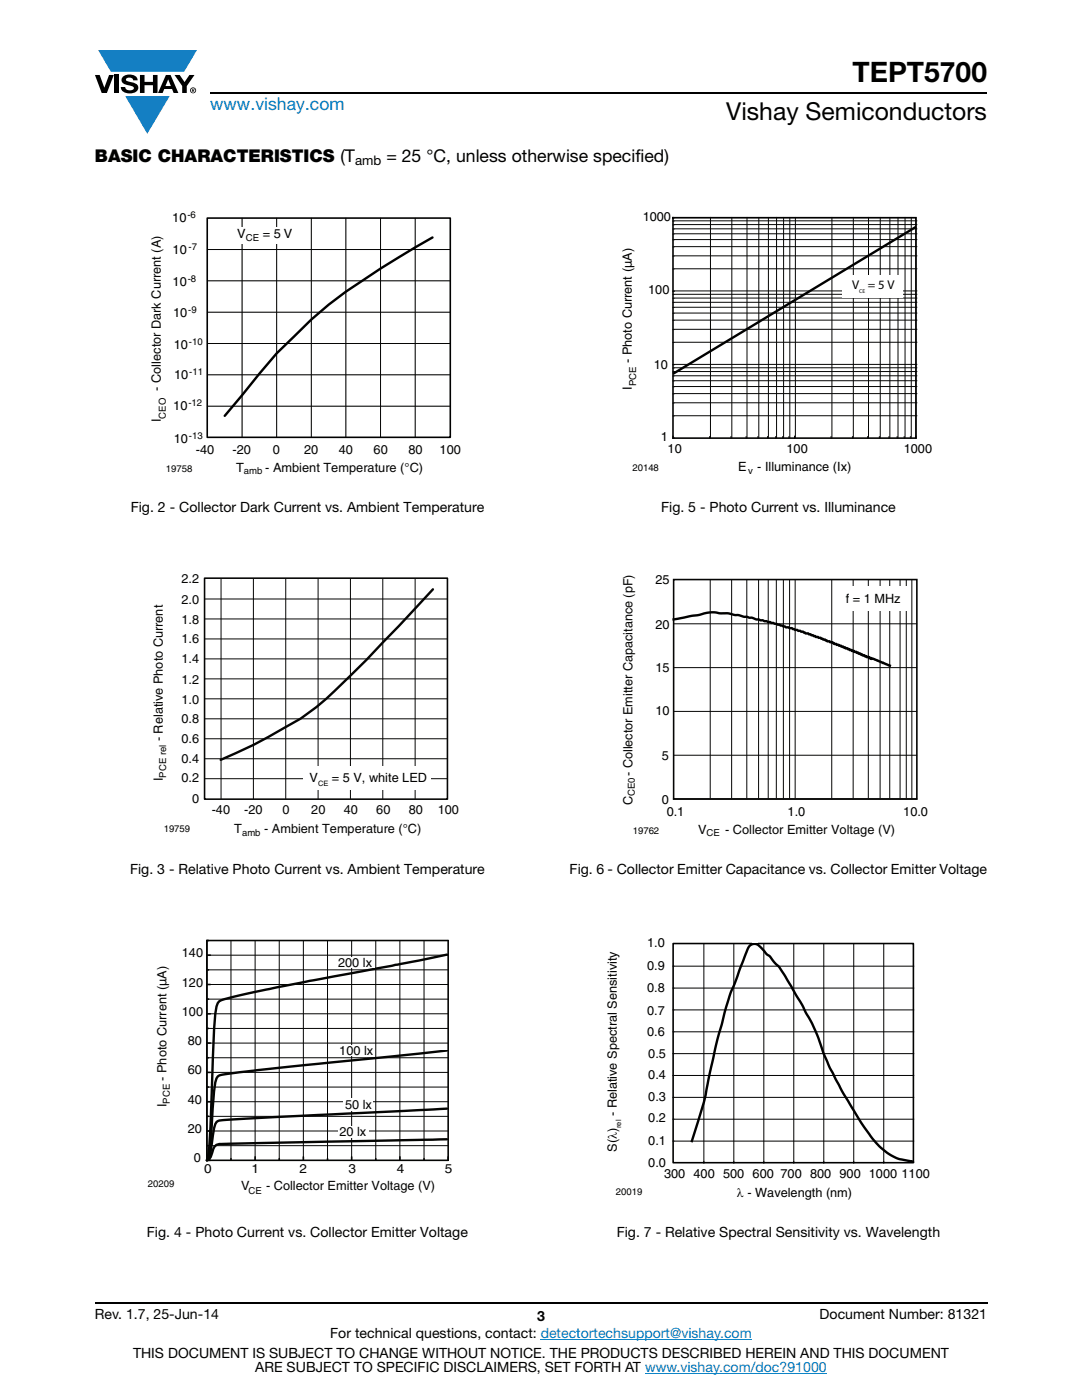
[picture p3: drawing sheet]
<svg xmlns="http://www.w3.org/2000/svg" width="216mm" height="279mm" viewBox="0 0 216 279" stroke-linecap="round" stroke-linejoin="round" font-family="sans-serif">
<g fill="#147fc3">
<path d="M19.6 10h19.7l-2.6 4.3h-1.1h-13.5z"/>
<path d="M25 19.2h8.9l-4.5 7.5z"/>
</g>
<g fill="#000">
<path d="M18.9 15h1l.9 2.5 1-2.5h.9l-1.4 3.6h-1zM22.9 15h.9v3.6h-.9zM24.6 15.3a2.1 2.1 0 0 1 2.8 .3l.1 .4h-.9a.79 .79 0 0 0-.7-.5 .79 .79 0 0 0-.8 .4l.3 .3 1 .2a1.08 1.08 0 0 1 1.2 1 1.08 1.08 0 0 1-1.1 1.2 1.73 1.73 0 0 1-2.4-1.2h.9a.96 .96 0 0 0 .8 .6 .96 .96 0 0 0 .9-.4 1.31 1.31 0 0 0-1.2-.6 1.03 1.03 0 0 1-1.1-.6 1.03 1.03 0 0 1 .2-1.1zM27.9 15h.9v1.3h1.7v-1.3h.9v3.6h-.9v-1.6h-1.7v1.6h-.9zM34.8 15h1.1l.9 1.4 1-1.4h1l-1.5 2.2v1.4h-.9v-1.4z"/>
<path d="M33.6 15.9l.5 1.3h-1.1zM33.1 15l-1.6 3.6h1l.3-.8h1.5l.3 .8h1l-1.6-3.6z"/>
<path d="M38.4 17.8h.2v.2h-.2zM38.3 17.7v.7h.1v-.3l.4 .3-.2-.3 .2-.2-.1-.2z"/>
<path d="M38.1 18a.46 .46 0 0 1 .9 0 .46 .46 0 0 1-.9 0zM37.9 18a.6 .6 0 0 0 1.2 0 .6 .6 0 0 0-1.2 0z"/>
</g>
<path d="M42 18.6h155M18.9 260h178.1" fill="none" stroke="#000" stroke-width=".36"/>
<path d="M107.9 267.3h42.1M128.7 274h36.3" fill="none" stroke="#007ec4" stroke-width=".2"/>
<path d="M29.9 41.8h62.1v53.3h-62.1z" fill="#fff"/>
<path d="M48.3 43.5v43.8zM55.2 43.5v43.8zM62.1 43.5v43.8zM69 43.5v43.8zM75.9 43.5v43.8zM82.8 43.5v43.8zM41.4 81.1h48.4zM41.4 74.8h48.4zM41.4 68.6h48.4zM41.4 62.3h48.4zM41.4 56h48.4zM41.4 49.8h48.4z" fill="#050504"/>
<path d="M41.4 56.1h48.4M41.4 49.8h48.4M48.3 43.5v43.8M55.2 43.5v43.8M62.1 43.5v43.8M69 43.5v43.8M75.9 43.5v43.8M82.8 43.5v43.8M41.4 74.8h48.4M41.4 68.6h48.4M41.4 62.3h48.4M41.4 81.1h48.4" fill="none" stroke="#050504" stroke-width=".2"/>
<path d="M86.3 47.4a178.9 178.9 0 0 0-20.7 13.4l-3.5 3-6.9 6.7-10.4 12.5" fill="none" stroke="#000" stroke-width=".48"/>
<g fill="#fff">
<path d="M42.2 45.2h15.3v3.4h-15.3z"/>
<path d="M47.6 45.9h1.3v1h-1.3z"/>
</g>
<path d="M41.4 43.5h48.5v43.8h-48.5z" fill="none" stroke="#000" stroke-width=".32"/>
<path d="M30.3 114.2h61.3v53.2h-61.3z" fill="#fff"/>
<g fill="none" stroke="#050504" stroke-width=".2">
<path d="M40.9 119.5h48.4M44.1 115.6v43.8M50.6 115.6v43.8M57 115.6v43.8M63.5 115.6v43.8M69.9 115.6v43.8M76.4 115.6v43.8M82.8 115.6v43.8M40.9 139.5h48.4M40.9 135.5h48.4M40.9 131.5h48.4M40.9 127.5h48.4"/>
<path d="M40.9 123.5h48.4M40.9 155.4h48.4M40.9 151.4h48.4M40.9 147.4h48.4M40.9 143.5h48.4"/>
</g>
<path d="M86.4 117.6l-6.8 7.3a225 225 0 0 1-16.5 16.2l-3.1 2.3a130.5 130.5 0 0 1-16 8.2" fill="none" stroke="#050504" stroke-width=".48"/>
<path d="M60.5 153h25.5v4.7h-25.5z" fill="#fff"/>
<path d="M40.8 115.4h48.5v44.1h-48.5z" fill="none" stroke="#050504" stroke-width=".32"/>
<path d="M29.5 187.5h60.8v51.3h-60.8z" fill="#fff"/>
<g fill="none" stroke="#040503" stroke-width=".2">
<path d="M41.3 196.5h48.1M41.3 190.6h48.1M41.3 199.4h48.1M41.3 193.6h48.1M46.1 187.7v43.9M50.9 187.7v43.9M55.7 187.7v43.9M60.5 187.7v43.9M65.4 187.7v43.9M70.2 187.7v43.9M75 187.7v43.9M79.8 187.7v43.9"/>
<path d="M84.6 187.7v43.9M41.3 219.9h48.1M41.3 214h48.1M41.3 208.2h48.1M41.3 202.3h48.1M41.3 216.9h48.1M41.3 211.1h48.1M41.3 205.2h48.1M41.3 225.7h48.1M41.3 228.6h48.1M41.3 222.8h48.1"/>
</g>
<path d="M89.2 190.5l-11.3 2.3-22.2 4.1-10.9 2.5a1.79 1.79 0 0 0-1.6 1.5l-.5 4.5-.2 5.5a213 213 0 0 1-1 19.9l-.2 .8M89.2 209.6l-32.8 3.4-11.1 1.3a2.49 2.49 0 0 0-2.1 .9 58.6 58.6 0 0 0-1 10.3l-.2 2.3a8.6 8.6 0 0 1-.7 3.8M89.2 227.4l-44.8 .9a1.74 1.74 0 0 0-2.1 1.8 1.68 1.68 0 0 1-1 1.5M89.2 221.3l-43.2 2.1a6.5 6.5 0 0 0-2.8 .5l-.5 1.2-.2 1.5a12.8 12.8 0 0 1-1 4.8l-.2 .2" fill="none" stroke="#040503" stroke-width=".48"/>
<g fill="none" stroke="#040503" stroke-width=".32">
<path d="M41.3 187.7h48.1v43.9h-48.1zM41.3 199.4h.3M41.3 196.5h.7M41.3 193.6h.3M41.3 190.6h.7M41.3 219.9h.7M41.3 216.9h.3M41.3 214h.7M41.3 211.1h.3M41.3 208.2h.7M41.3 205.2h.3M41.3 202.3h.7"/>
<path d="M41.3 228.6h.3M41.3 225.7h.7M41.3 222.8h.3M46.1 231.2v.4M50.9 230.9v.7M55.7 231.2v.4M60.5 230.9v.7M65.4 231.2v.4M70.2 230.9v.7M75 231.2v.4M79.8 230.9v.7M84.6 231.2v.4"/>
</g>
<g fill="#fff">
<path d="M68.8 191h6v2.1h-6z"/>
<path d="M69.3 208.5h3.5v2.2h-3.5z"/>
<path d="M68.4 219.3h5.9v2.4h-5.9z"/>
<path d="M67.6 224.8h6v2.3h-6z"/>
<path d="M123.9 41.9h62.1v53.1h-62.1z"/>
</g>
<g fill="none" stroke="#050504" stroke-width=".2">
<path d="M134.3 59.5h.2M134.3 58.8h.2M134.3 58.1h.2M134.3 53.7h.2M134.3 49.3h.2M134.3 46.7h.2M134.3 45.7h.2M134.3 44.9h.2M134.3 44.1h.2M134.5 59.5h48.4M134.5 58.7h48.4M134.5 53.6h48.4"/>
<path d="M134.5 49.2h48.4M134.5 46.7h48.4M134.5 45.7h48.4M134.5 44.8h48.4M134.5 44.1h48.4M134.5 58.1h48.4M134.5 43.4h-.2h48.5v44v-.4M141.8 43.4v44M146 43.4v44M149.1 43.4v44M151.4 43.4v44M153.3 43.4v44"/>
<path d="M155 43.4v44M156.4 43.4v44M157.6 43.4v44M158.7 43.4v44M166 43.4v44M170.3 43.4v44M173.3 43.4v44M175.6 43.4v44M177.6 43.4v44M179.2 43.4v44M180.6 43.4v44M181.8 43.4v44"/>
<path d="M182.9 51.1h-48.6M182.9 47.8l-48.6 .1M134.3 78.6h.2M134.3 77.2h.2M134.3 76h.2M134.3 75h.2M134.3 74.2h.2M134.3 73.4h.2M134.3 72.8h.2M134.3 68.4h.2M134.3 65.8h.2M134.3 63.9h.2"/>
<path d="M134.3 62.5h.2M134.3 61.4h.2M134.3 60.4h.2M134.5 78.6h48.4M134.5 77.1h48.4M134.5 76h48.4M134.5 75h48.4M134.5 74.1h48.4M134.5 73.4h48.4M134.5 68.3h48.4M134.5 65.7h48.4M134.5 63.9h48.4"/>
<path d="M134.5 62.5h48.4M134.5 61.3h48.4M134.5 60.3h48.4M134.5 72.7h48.4M134.3 83h.2M134.3 80.4h.2M134.3 87v.4h.2M134.5 83h48.4M134.5 80.4h48.4M141.6 87.1v.3M145.8 87.1v.3M148.9 87.1v.3"/>
<path d="M151.2 87.1v.3M153.2 87.1v.3M154.8 87.1v.3M156.2 87.1v.3M157.4 87.1v.3M158.5 87v.4M165.8 87.1v.3M170.1 87.1v.3M173.1 87.1v.3M175.5 87.1v.3M177.4 87.1v.3M179 87.1v.3"/>
<path d="M180.4 87.1v.3M181.7 87.1v.3"/>
</g>
<path d="M134.3 43.4h48.5v44h-48.5z" fill="none" stroke="#000" stroke-width=".32"/>
<path d="M182.8 45.3l-48.5 29.3" fill="none" stroke="#000" stroke-width=".48"/>
<g fill="#fff">
<path d="M168.1 55h12.1v4.5h-12.1z"/>
<path d="M124 114.3h61.2v53h-61.2z"/>
</g>
<g fill="none" stroke="#050504" stroke-width=".2">
<path d="M141.7 115.8v43.7M146 115.8v43.7M149 115.8v43.7M151.4 115.8v43.7M153.3 115.8v43.7M154.9 115.8v43.7M156.3 115.8v43.7M157.6 115.8v43.7M158.7 115.8v43.7M166 115.8v43.7M170.2 115.8v43.7M173.3 115.8v43.7"/>
<path d="M175.6 115.8v43.7M177.5 115.8v43.7M179.6 115.8v43.7M180.8 115.8v43.7M181.9 115.8v43.7M134.4 133.2h48.5M134.4 124.5h48.5M134.4 150.7h48.5M134.4 142h48.5M134.4 159.5h48.5"/>
</g>
<path d="M134.4 159.5h48.5" fill="none" stroke="#818180" stroke-width=".3"/>
<path d="M134.4 123.6l4.8-.8a8.3 8.3 0 0 1 4.9-.4h1.2l3.2 .7 1.5 .2 .9 .3 1.2 .2 2.8 .7 1.9 .7 1.2 .2 .7 .3 1.5 .4 .6 .3h.5l.1 .2 1.2 .3 .2 .2 .9 .2 .2 .2 .7 .1 .5 .4 .9 .2 .5 .3h.3l.2 .2h.3l.2 .2h.3l.1 .2 .7 .1 .1 .2 .8 .2 .1 .2 .8 .1a.26 .26 0 0 0 .1 .2 .26 .26 0 0 0 .3 0l.1 .2 .3-.1 .1 .2h.4v.2l.8 .2 .1 .2h.3l.2 .1a.23 .23 0 0 1 .2 0 .23 .23 0 0 1 .1 .2l.9 .2 3.3 1.3" fill="none" stroke="#000" stroke-width=".48"/>
<path d="M134.4 115.7h48.5v43.8h-48.5z" fill="none" stroke="#050504" stroke-width=".32"/>
<g fill="#fff">
<path d="M167.3 117.1h14.4v4.8h-14.4z"/>
<path d="M120.8 186.9h64.7v52.6h-64.7z"/>
</g>
<path d="M134.3 188.3h48v43.7h-48z" fill="none" stroke="#000" stroke-width=".32"/>
<g fill="none" stroke="#000" stroke-width=".2">
<path d="M134.5 197.2h47.8M134.5 192.8h47.8M140.4 188.5v43.6M146.4 188.5v43.6M152.4 188.5v43.6M158.4 188.5v43.6M164.4 188.5v43.6M170.4 188.5v43.6M176.3 188.5v43.6M134.5 219h47.8M134.5 214.6h47.8M134.5 210.3h47.8"/>
<path d="M134.5 205.9h47.8M134.5 201.5h47.8M134.5 227.7h47.8M134.5 223.4h47.8M182.3 231.8v.3"/>
</g>
<g fill="none" stroke="#050504" stroke-width=".2">
<path d="M134.3 197.2h.2M134.3 192.8h.2M134.3 219h.2M134.3 214.6h.2M134.3 210.3h.2M134.3 205.9h.2M134.3 201.5h.2M134.3 227.7h.2M134.3 223.4h.2M146.4 231.8v.3M152.4 231.8v.3M158.4 231.8v.3"/>
<path d="M164.4 231.8v.3"/>
</g>
<path d="M138.1 227.7l.1-.5a71.4 71.4 0 0 0 3.6-13.7l1.3-6 1.5-5.6a42.8 42.8 0 0 1 2.6-7.2l1.8-4.7a1.63 1.63 0 0 1 1.9-1.6l.9 .7 1.1 1.3 .7 .4 .6 .9a23 23 0 0 1 4.2 6.1l1.6 2.7 .7 1.4a37.1 37.1 0 0 1 3.8 8.8l1.1 2.4 2.4 4.6 3.6 5.9a20.2 20.2 0 0 0 6.2 7l1.7 .7 2.8 .5" fill="none" stroke="#000" stroke-width=".48"/>
<path d="M150 187.8h1.2v.3h-1.2z" fill="#fff"/>
<text font-size="5.6" x="170.1" y="16.4">TEPT5700</text>
<text font-size="4.9" x="144.9" y="24">Vishay Semiconductors</text>
<text font-size="3.5" fill="#007ec4" x="42" y="21.9">www.vishay.com</text>
<g font-size="3.5">
<text x="18.9" y="32.3">BASIC CHARACTERISTICS (T</text>
<text x="77.1" y="32.3">= 25 °C, unless otherwise specified)</text>
</g>
<g font-size="2.8">
<text x="26.1" y="102.1">Fig. 2 - Collector Dark Current vs. Ambient Temperature</text>
<text x="131.9" y="102.1">Fig. 5 - Photo Current vs. Illuminance</text>
<text x="26" y="174.5">Fig. 3 - Relative Photo Current vs. Ambient Temperature</text>
<text x="113.6" y="174.5">Fig. 6 - Collector Emitter Capacitance vs. Collector Emitter Voltage</text>
<text x="29.3" y="246.8">Fig. 4 - Photo Current vs. Collector Emitter Voltage</text>
<text x="123.1" y="246.8">Fig. 7 - Relative Spectral Sensitivity vs. Wavelength</text>
<text x="18.9" y="263.3">Rev. 1.7, 25-Jun-14</text>
<text x="107.2" y="263.6">3</text>
<text x="163.6" y="263.3">Document Number: 81321</text>
<text x="65.9" y="267.1">For technical questions, contact: detectortechsupport@vishay.com</text>
<text x="26.5" y="271">THIS DOCUMENT IS SUBJECT TO CHANGE WITHOUT NOTICE. THE PRODUCTS DESCRIBED HEREIN AND THIS DOCUMENT</text>
<text x="50.9" y="273.8">ARE SUBJECT TO SPECIFIC DISCLAIMERS, SET FORTH AT www.vishay.com/doc?91000</text>
</g>
<text font-size="2.6" x="70.9" y="33">amb</text>
<g font-size="2.6" fill="#050504">
<text x="32.1" y="78" transform="rotate(-90 32.1 78)">- Collector Dark Current (A)</text>
<text x="32.1" y="84.3" transform="rotate(-90 32.1 84.3)">I</text>
</g>
<g font-size="2.5">
<text x="34.4" y="44.3">10</text>
<text x="47.4" y="47.5">V</text>
<text x="52.4" y="47.5">= 5 V</text>
<text x="128.3" y="44.1">1000</text>
<text x="34.4" y="50.7">10</text>
<text x="34.4" y="57">10</text>
<text x="129.3" y="58.7">100</text>
<text x="170" y="57.8">V = 5 V</text>
<text x="34.5" y="63.2">10</text>
<text x="34.7" y="69.6">10</text>
<text x="34.8" y="75.7">10</text>
<text x="126.1" y="77.8" transform="rotate(-90 126.1 77.8)">I</text>
<text x="126.1" y="72.5" transform="rotate(-90 126.1 72.5)">- Photo Current (µA)</text>
<text x="130.4" y="73.7">10</text>
<text x="34.6" y="81.9">10</text>
<text x="34.7" y="88.3">10</text>
<text x="131.9" y="88">1</text>
<text x="133.2" y="90.3">10</text>
<text x="147.3" y="94">E</text>
<text x="151.1" y="94">- Illuminance (Ix)</text>
<text x="156.9" y="90.3">100</text>
<text x="180.3" y="90.3">1000</text>
<text x="130.8" y="116.5">25</text>
<text x="130.8" y="125.6">20</text>
<text x="168.8" y="120.3">f = 1 MHz</text>
<text x="130.8" y="134.1">15</text>
<text x="130.8" y="142.7">10</text>
<text x="132.1" y="151.6">5</text>
<text x="61.8" y="156.1">V</text>
<text x="66.2" y="156.1">= 5 V, white LED</text>
<text x="132.1" y="160.5">0</text>
<text x="133" y="162.8">0.1</text>
<text x="157.2" y="162.8">1.0</text>
<text x="180.2" y="162.8">10.0</text>
<text x="129.1" y="189">1.0</text>
<text x="129.1" y="197.9">0.8</text>
<text x="129.1" y="193.6">0.9</text>
<text x="129.1" y="202.5">0.7</text>
<text x="129.1" y="206.8">0.6</text>
<text x="129.4" y="215.4">0.4</text>
<text x="129.4" y="211.1">0.5</text>
<text x="129.4" y="219.6">0.3</text>
<text x="123.1" y="222.8" transform="rotate(-90 123.1 222.8)">- Relative Spectral Sensitivity</text>
<text x="129.4" y="223.9">0.2</text>
<text x="123.1" y="229.9" transform="rotate(-90 123.1 229.9)">S(λ)</text>
<text x="129.4" y="232.8">0.0</text>
<text x="129.4" y="228.5">0.1</text>
<text x="132.5" y="235.1">300 400 500 600 700 800 900 1000 1100</text>
<text x="147" y="238.9">λ - Wavelength (nm)</text>
</g>
<g font-size="2.5" fill="#050504">
<text x="39.1" y="90.5">-40</text>
<text x="46.4" y="90.5">-20</text>
<text x="47.1" y="94.2">T</text>
<text x="52.9" y="94.2">- Ambient Temperature (°C)</text>
<text x="54.5" y="90.5">0</text>
<text x="60.7" y="90.5">20</text>
<text x="67.6" y="90.5">40</text>
<text x="74.6" y="90.5">60</text>
<text x="81.5" y="90.5">80</text>
<text x="87.7" y="90.5">100</text>
<text x="36.2" y="116.4">2.2</text>
<text x="36.2" y="124.5">1.8</text>
<text x="36.2" y="120.5">2.0</text>
<text x="36.2" y="128.3">1.6</text>
<text x="36.2" y="136.4">1.2</text>
<text x="36.2" y="132.3">1.4</text>
<text x="36.2" y="140.5">1.0</text>
<text x="32.5" y="147.9" transform="rotate(-90 32.5 147.9)">- Relative Photo Current</text>
<text x="36.2" y="148.3">0.6</text>
<text x="36.2" y="144.2">0.8</text>
<text x="32.5" y="155.9" transform="rotate(-90 32.5 155.9)">I</text>
<text x="36.2" y="152.4">0.4</text>
<text x="126.2" y="154.9" transform="rotate(-90 126.2 154.9)">- Collector Emitter Capacitance (pF)</text>
<text x="36.2" y="156.1">0.2</text>
<text x="38.3" y="160.2">0</text>
<text x="126.2" y="160.7" transform="rotate(-90 126.2 160.7)">C</text>
<text x="42.2" y="162.5">-40</text>
<text x="46.7" y="166.2">T</text>
<text x="48.7" y="162.5">-20</text>
<text x="52.7" y="166.2">- Ambient Temperature (°C)</text>
<text x="56.3" y="162.5">0</text>
<text x="62.1" y="162.5">20</text>
<text x="68.6" y="162.5">40</text>
<text x="75.1" y="162.5">60</text>
<text x="81.6" y="162.5">80</text>
<text x="87.3" y="162.5">100</text>
<text x="139.3" y="166.4">V</text>
<text x="144.7" y="166.4">- Collector Emitter Voltage (V)</text>
</g>
<g font-size="2.5" fill="#040503">
<text x="36.3" y="191">140</text>
<text x="36.3" y="196.9">120</text>
<text x="67.5" y="192.9">200 lx</text>
<text x="36.3" y="202.7">100</text>
<text x="37.5" y="208.6">80</text>
<text x="33.2" y="215.7" transform="rotate(-90 33.2 215.7)">- Photo Current (µA)</text>
<text x="37.5" y="214.4">60</text>
<text x="67.7" y="210.5">100 lx</text>
<text x="33.2" y="221" transform="rotate(-90 33.2 221)">I</text>
<text x="37.5" y="220.3">40</text>
<text x="68.8" y="221.3">50 lx</text>
<text x="37.5" y="226.1">20</text>
<text x="67.7" y="226.8">20 lx</text>
<text x="38.7" y="232">0</text>
<text x="40.7" y="234.1">0</text>
<text x="48.1" y="237.6">V</text>
<text x="50.2" y="234.1">1</text>
<text x="53.1" y="237.6">- Collector Emitter Voltage (V)</text>
<text x="59.8" y="234.1">2</text>
<text x="69.5" y="234.1">3</text>
<text x="79.2" y="234.1">4</text>
<text x="88.8" y="234.1">5</text>
</g>
<g font-size="1.9">
<text x="37.4" y="43.5">-6</text>
<text x="37.6" y="49.9">-7</text>
<text x="49.1" y="48.1">CE</text>
<text x="37.5" y="56.2">-8</text>
<text x="37.5" y="62.4">-9</text>
<text x="37.7" y="68.8">-10</text>
<text x="37.8" y="74.9">-11</text>
<text x="126.9" y="77" transform="rotate(-90 126.9 77)">PCE</text>
<text x="37.6" y="81.1">-12</text>
<text x="37.7" y="87.5">-13</text>
<text x="33.1" y="94.2">19758</text>
<text x="126.2" y="94.1">20148</text>
<text x="149.3" y="94.6">v</text>
<text x="32.7" y="166.1">19759</text>
<text x="126.3" y="166.4">19762</text>
<text x="122.9" y="238.5">20019</text>
</g>
<g font-size="1.9" fill="#050504">
<text x="33.1" y="83.6" transform="rotate(-90 33.1 83.6)">CEO</text>
<text x="48.6" y="94.7">amb</text>
<text x="33.1" y="155.2" transform="rotate(-90 33.1 155.2)">PCE rel</text>
<text x="126.7" y="158.9" transform="rotate(-90 126.7 158.9)">CE0</text>
<text x="48.3" y="166.8">amb</text>
<text x="141" y="166.9">CE</text>
</g>
<g font-size="1.9" fill="#040503">
<text x="33.9" y="220.2" transform="rotate(-90 33.9 220.2)">PCE</text>
<text x="29.5" y="236.9">20209</text>
<text x="49.6" y="238.4">CE</text>
</g>
<g font-size="1.5">
<text x="63.5" y="157">CE</text>
<text x="123.9" y="225.1" transform="rotate(-90 123.9 225.1)">rel</text>
</g>
<text font-size="1.1" x="171.5" y="58.4">CE</text>
</svg>
